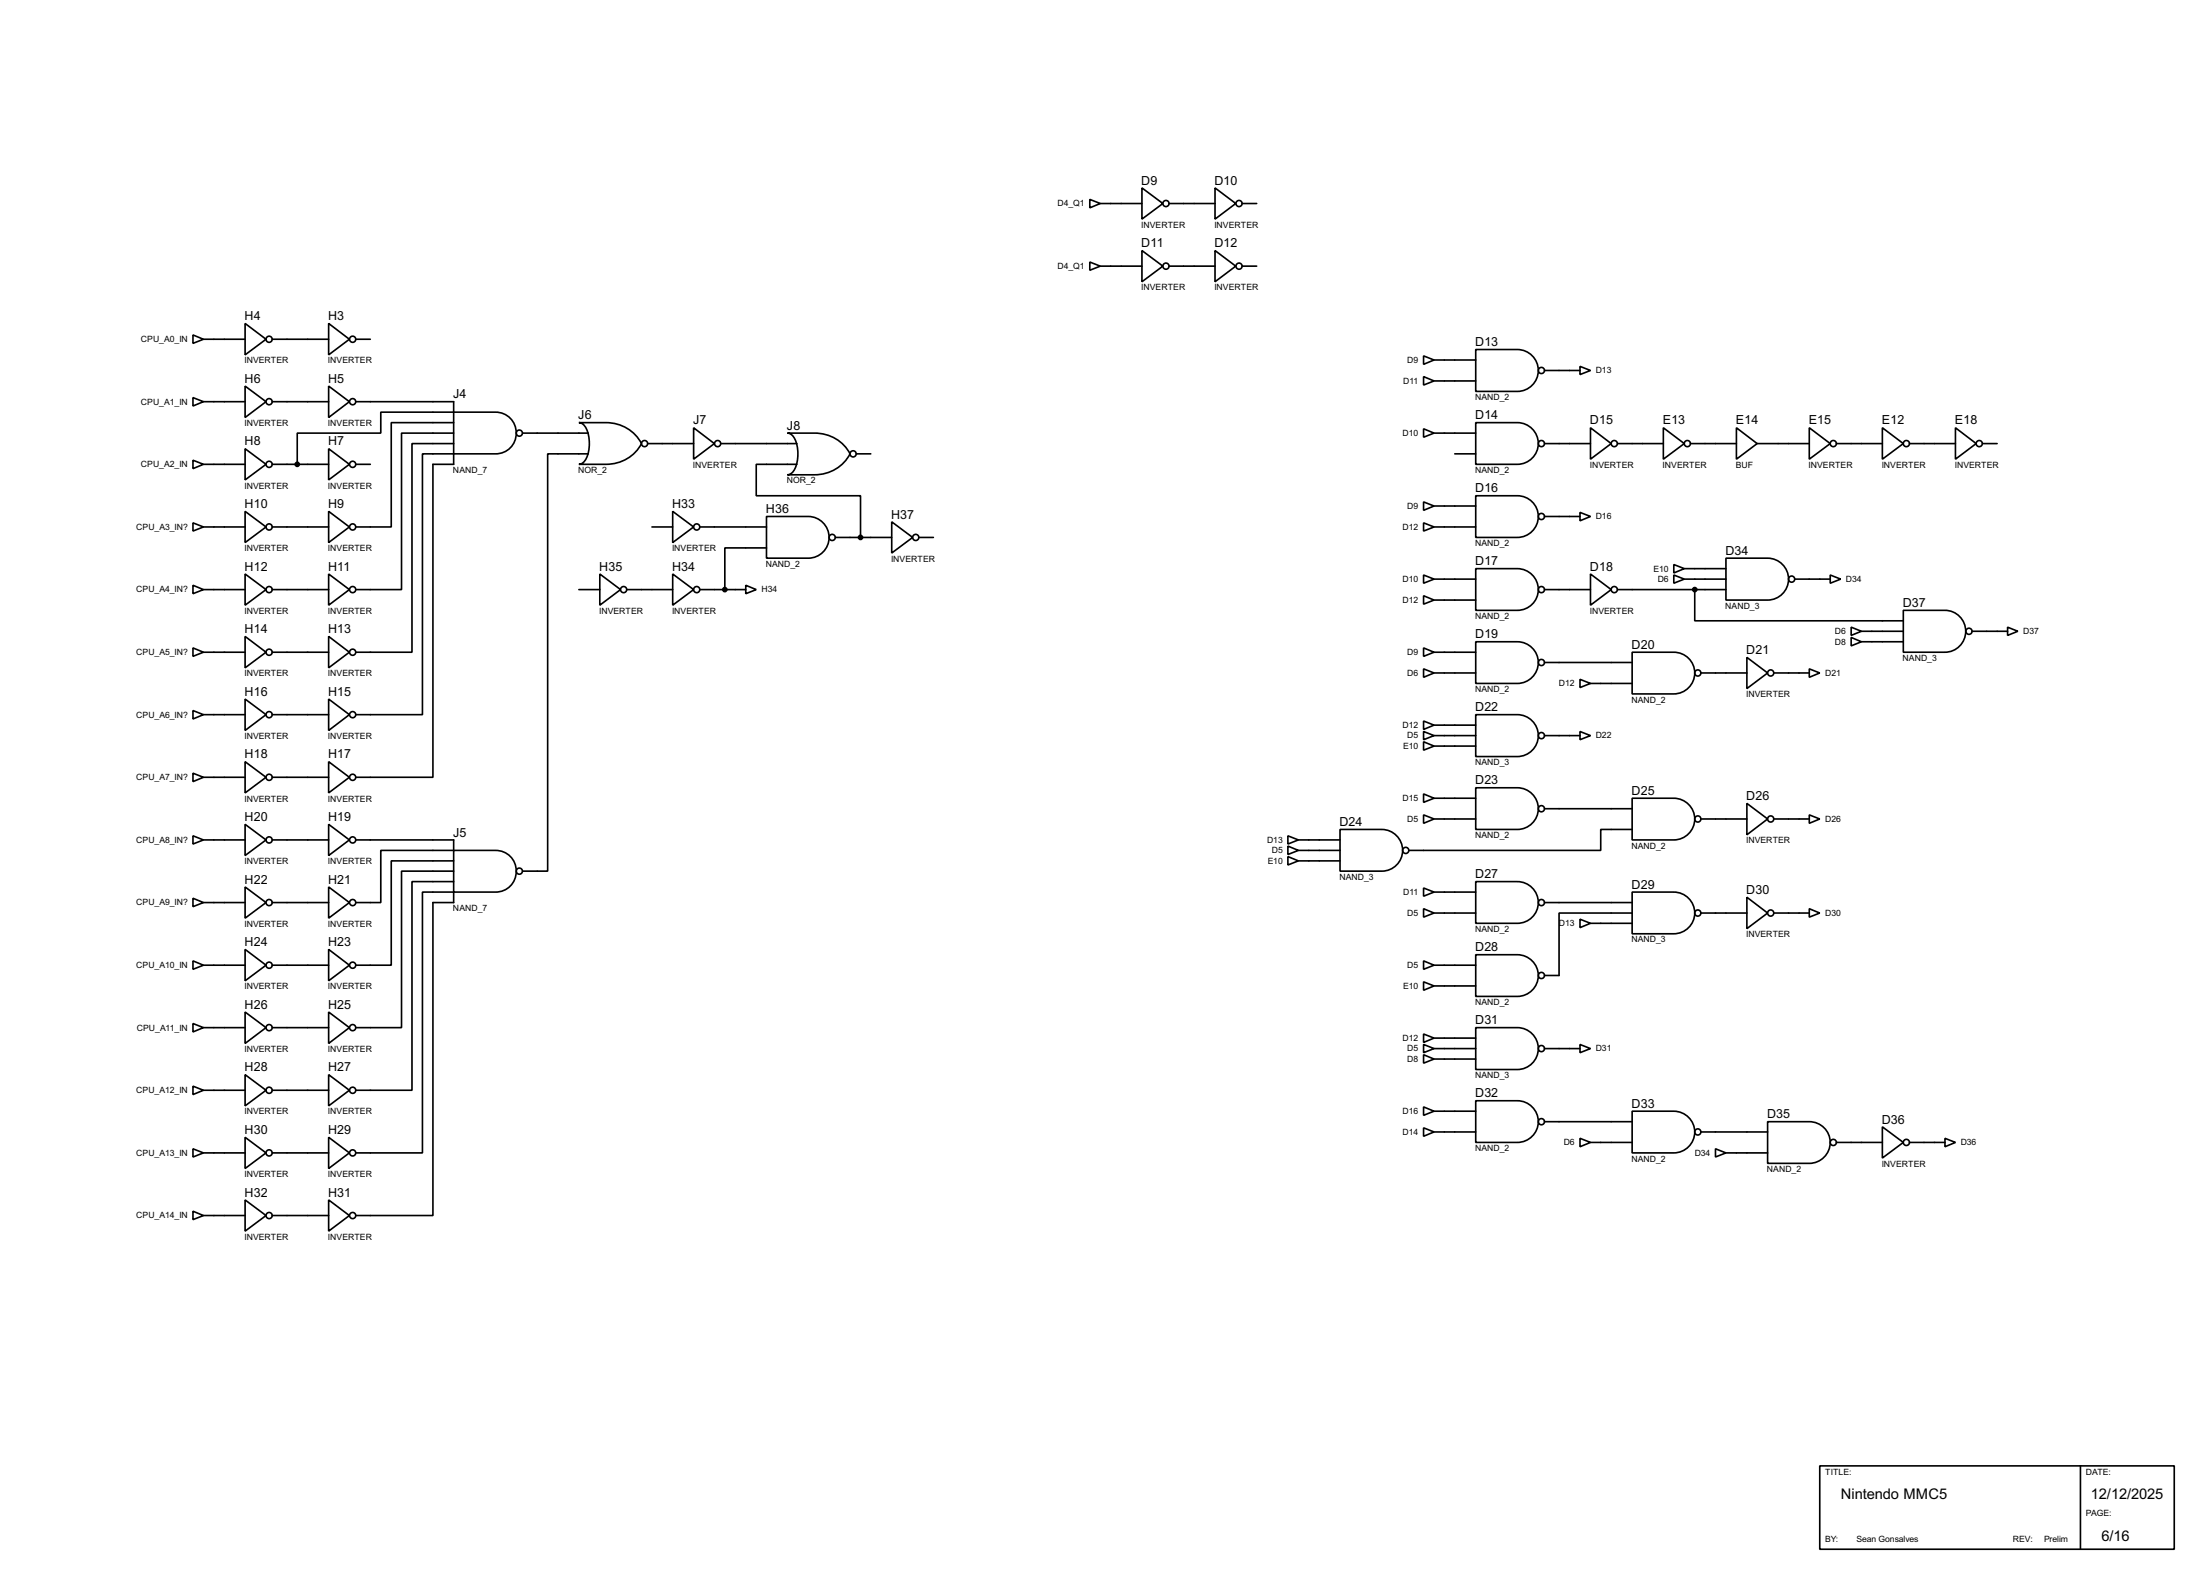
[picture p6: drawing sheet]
<svg xmlns="http://www.w3.org/2000/svg" width="536mm" height="383mm" viewBox="0 0 536 383" stroke-linecap="round" stroke-linejoin="round" font-family="sans-serif">
<g fill="none" stroke="#000" stroke-width=".4">
<path d="M265.5 48.6l2.5 1-2.5 1zM268 49.6h10.2M278.2 45.8l5.1 3.8-5.1 3.8zM284.8 49.6h11.2M296 45.8l5 3.8-5 3.8zM302.6 49.6h3.5M59.7 78.8l5.1 3.8-5.1 3.8zM80.1 78.8l5 3.8-5 3.8zM265.5 63.8l2.5 1-2.5 1zM268 64.8h10.2M278.2 61l5.1 3.8-5.1 3.8zM284.8 64.8h11.2"/>
<path d="M296 61l5 3.8-5 3.8zM302.6 64.8h3.5M47 96.8l2.6 1-2.6 1.1zM47 81.6l2.6 1-2.6 1zM49.6 97.8h10.1M49.6 82.6h10.1M59.7 94l5.1 3.8-5.1 3.9zM66.3 97.8h13.8M66.3 82.6h13.8M80.1 94l5 3.8-5 3.9zM86.7 97.8h23.8v2.6h-17.7v5.1h-20.4v7.6M86.7 82.6h3.5"/>
<path d="M346.8 86.7l2.5 1-2.5 1zM346.8 91.7l2.5 1.1-2.5 1zM349.3 87.7h10.2M349.3 92.8h10.2M359.5 85.1h10.1a5.1 5.1 0 0 1 5.1 5.1 5.1 5.1 0 0 1-5.1 5.1h-10.1zM376.2 90.2h8.7M384.9 89.2l2.5 1-2.5 1zM47 112.1l2.6 1-2.6 1zM49.6 113.1h10.1M59.7 109.3l5.1 3.8-5.1 3.8zM66.3 113.1h13.8M80.1 109.3l5 3.8-5 3.8z"/>
<path d="M86.7 113.1h3.5M110.5 100.4h10.2a5.1 5.1 0 0 1 5.1 5 5.1 5.1 0 0 1-5.1 5.1h-10.2zM110.5 102.9h-15.2v25.4h-8.6M110.5 105.5h-12.7v38.1h-11.1M110.5 108h-10.1v50.8h-13.7M127.3 105.5h16M141 102.9h6.6a9.6 9.6 0 0 1 8.7 5.1 9.6 9.6 0 0 1-8.7 5.1h-6.6a3.2 3.2 0 0 0 2.4-3.2 7.7 7.7 0 0 0-1.4-6.6zM143.3 110.5h-9.9v101.6h-6.1M157.8 108h11.2M169 104.2l5 3.8-5 3.8zM175.6 108h18.5M191.8 105.5h6.6a9.6 9.6 0 0 1 8.7 5 9.6 9.6 0 0 1-8.7 5.1h-6.6a3.2 3.2 0 0 0 2.4-3.1 7.6 7.6 0 0 0-1.4-6.6z"/>
<path d="M194.1 113.1h-9.9v7.6h25.4v10.2M208.6 110.5h3.5M346.8 104.4l2.5 1.1-2.5 1zM349.3 105.5h10.2M354.4 110.5h5.1M359.5 102.9h10.1a5.1 5.1 0 0 1 5.1 5.1 5.1 5.1 0 0 1-5.1 5.1h-10.1zM376.2 108h11.2M387.4 104.2l5.1 3.8-5.1 3.8zM394 108h11.2M405.2 104.2l5.1 3.8-5.1 3.8zM411.8 108h11.2M423 104.2l5 3.8-5 3.8z"/>
<path d="M428 108h12.7M440.7 104.2l5.1 3.8-5.1 3.8zM447.3 108h11.2M458.5 104.2l5.1 3.8-5.1 3.8zM465.1 108h11.2M476.3 104.2l5.1 3.8-5.1 3.8zM482.9 108h3.6M47 127.3l2.6 1-2.6 1zM49.6 128.3h10.1M59.7 124.5l5.1 3.8-5.1 3.8zM59.7 139.8l5.1 3.8-5.1 3.8zM66.3 128.3h13.8"/>
<path d="M80.1 124.5l5 3.8-5 3.8zM80.1 139.8l5 3.8-5 3.8zM146.1 139.8l5.1 3.8-5.1 3.8zM158.8 128.3h5.1M163.9 124.5l5.1 3.8-5.1 3.8zM163.9 139.8l5.1 3.8-5.1 3.8zM170.5 128.3h16.2M186.7 125.8h10.2a5.1 5.1 0 0 1 5.1 5 5.1 5.1 0 0 1-5.1 5.1h-10.2zM186.7 133.4h-10.1v10.2M203.5 130.9h13.7M217.2 127.1l5.1 3.8-5.1 3.8zM223.8 130.9h3.6"/>
<path d="M346.8 122.2l2.5 1-2.5 1.1zM346.8 127.3l2.5 1-2.5 1zM349.3 128.3h10.2M349.3 123.2h10.2M359.5 120.7h10.1a5.1 5.1 0 0 1 5.1 5.1 5.1 5.1 0 0 1-5.1 5.1h-10.1zM359.5 138.5h10.1a5.1 5.1 0 0 1 5.1 5 5.1 5.1 0 0 1-5.1 5.1h-10.1zM376.2 125.8h8.7M384.9 124.8l2.5 1-2.5 1zM387.4 139.8l5.1 3.8-5.1 3.8zM407.7 137.5l2.6 1-2.6 1zM410.3 138.5h10.1M420.4 135.9h10.2a5.1 5.1 0 0 1 5.1 5.1 5.1 5.1 0 0 1-5.1 5.1h-10.2z"/>
<path d="M47 142.5l2.6 1.1-2.6 1zM47 157.8l2.6 1-2.6 1zM49.6 143.6h10.1M49.6 158.8h10.1M59.7 155l5.1 3.8-5.1 3.8zM66.3 143.6h13.8M66.3 158.8h13.8M80.1 155l5 3.8-5 3.8zM141 143.6h5.1M152.7 143.6h11.2M170.5 143.6h11.2M181.7 142.5l2.5 1.1-2.5 1z"/>
<path d="M346.8 140l2.5 1-2.5 1zM346.8 145.1l2.5 1-2.5 1zM346.8 157.8l2.5 1-2.5 1zM349.3 158.8h10.2M349.3 141h10.2M349.3 146.1h10.2M359.5 156.3h10.1a5.1 5.1 0 0 1 5.1 5 5.1 5.1 0 0 1-5.1 5.1h-10.1zM376.2 143.6h11.2M394 143.6h26.4M397.6 158.8h10.1a5.1 5.1 0 0 1 5.1 5.1 5.1 5.1 0 0 1-5.1 5.1h-10.1zM407.7 140l2.6 1-2.6 1zM410.3 141h10.1"/>
<path d="M412.8 143.6v7.6h50.8M437.2 141h8.6M445.8 140l2.6 1-2.6 1zM450.9 152.7l2.5 1-2.5 1zM450.9 155.2l2.5 1.1-2.5 1zM453.4 153.7h10.2M453.4 156.3h10.2M463.6 148.6h10.2a5.1 5.1 0 0 1 5 5.1 5.1 5.1 0 0 1-5 5.1h-10.2zM480.4 153.7h8.6M489 152.7l2.5 1-2.5 1zM47 173l2.6 1-2.6 1.1zM49.6 174h10.1"/>
<path d="M59.7 170.2l5.1 3.8-5.1 3.9zM66.3 174h13.8M80.1 170.2l5 3.8-5 3.9zM86.7 174h16.2v-63.5h7.6v2.6h-5v76.2h-18.8M346.8 162.9l2.5 1-2.5 1zM346.8 175.6l2.5 1-2.5 1zM346.8 178.1l2.5 1-2.5 1zM349.3 163.9h10.2M349.3 176.6h10.2M349.3 179.1h10.2M359.5 174h10.1a5.1 5.1 0 0 1 5.1 5.1 5.1 5.1 0 0 1-5.1 5.1h-10.1zM376.2 161.3h21.4"/>
<path d="M376.2 179.1h8.7M384.9 165.4l2.5 1-2.5 1zM384.9 178.1l2.5 1-2.5 1zM387.4 166.4h10.2M414.3 163.9h11.2M425.5 160.1l5.1 3.8-5.1 3.8zM432.1 163.9h8.6M440.7 162.9l2.6 1-2.6 1zM47 188.3l2.6 1-2.6 1zM49.6 189.3h10.1M59.7 185.5l5.1 3.8-5.1 3.8zM66.3 189.3h13.8"/>
<path d="M80.1 185.5l5 3.8-5 3.8zM346.8 193.3l2.5 1.1-2.5 1zM346.8 198.4l2.5 1-2.5 1.1zM346.8 180.6l2.5 1.1-2.5 1zM349.3 194.4h10.2M349.3 199.4h10.2M349.3 181.7h10.2M359.5 191.8h10.1a5.1 5.1 0 0 1 5.1 5.1 5.1 5.1 0 0 1-5.1 5.1h-10.1zM376.2 196.9h21.4M397.6 194.4h10.1a5.1 5.1 0 0 1 5.1 5 5.1 5.1 0 0 1-5.1 5.1h-10.1zM414.3 199.4h11.2M425.5 195.6l5.1 3.8-5.1 3.9z"/>
<path d="M432.1 199.4h8.6M440.7 198.4l2.6 1-2.6 1.1zM47 203.5l2.6 1-2.6 1zM47 218.7l2.6 1.1-2.6 1zM49.6 204.5h10.1M49.6 219.8h10.1M59.7 200.7l5.1 3.8-5.1 3.8zM59.7 216l5.1 3.8-5.1 3.8zM66.3 204.5h13.8M66.3 219.8h13.8M80.1 200.7l5 3.8-5 3.8zM80.1 216l5 3.8-5 3.8z"/>
<path d="M86.7 204.5h23.8v2.6h-17.7v12.7h-6.1M110.5 207.1h10.2a5.1 5.1 0 0 1 5.1 5 5.1 5.1 0 0 1-5.1 5.1h-10.2zM110.5 209.6h-15.2v25.4h-8.6M110.5 212.1h-12.7v38.1h-11.1M110.5 214.7h-10.1v50.8h-13.7M313.7 203.5l2.6 1-2.6 1zM313.7 206l2.6 1.1-2.6 1zM313.7 208.6l2.6 1-2.6 1zM316.3 204.5h10.1M316.3 207.1h10.1M316.3 209.6h10.1M326.4 202h10.2a5.1 5.1 0 0 1 5.1 5 5.1 5.1 0 0 1-5.1 5.1h-10.2z"/>
<path d="M346.8 216.2l2.5 1-2.5 1zM349.3 217.2h10.2M359.5 214.7h10.1a5.1 5.1 0 0 1 5.1 5 5.1 5.1 0 0 1-5.1 5.1h-10.1zM376.2 219.8h21.4M397.6 217.2h10.1a5.1 5.1 0 0 1 5.1 5.1 5.1 5.1 0 0 1-5.1 5.1h-10.1zM397.6 202h-7.7v5.1h-46.7M425.5 218.5l5.1 3.8-5.1 3.8zM47 234l2.6 1-2.6 1zM49.6 235h10.1M59.7 231.2l5.1 3.8-5.1 3.8zM66.3 235h13.8M80.1 231.2l5 3.8-5 3.8z"/>
<path d="M346.8 221.3l2.5 1-2.5 1zM346.8 234l2.5 1-2.5 1zM346.8 239.1l2.5 1-2.5 1zM349.3 235h10.2M349.3 222.3h10.2M359.5 232.5h10.1a5.1 5.1 0 0 1 5.1 5 5.1 5.1 0 0 1-5.1 5.1h-10.1zM384.9 223.8l2.5 1-2.5 1.1zM387.4 224.8h10.2M397.6 222.3h-17.8v15.2h-3.6M414.3 222.3h11.2M432.1 222.3h8.6M440.7 221.3l2.6 1-2.6 1z"/>
<path d="M47 249.2l2.6 1-2.6 1.1zM49.6 250.2h10.1M59.7 246.4l5.1 3.8-5.1 3.9zM66.3 250.2h13.8M80.1 246.4l5 3.8-5 3.9zM346.8 256.8l2.5 1.1-2.5 1zM346.8 251.8l2.5 1-2.5 1zM346.8 254.3l2.5 1-2.5 1zM349.3 257.9h10.2M349.3 252.8h10.2M349.3 255.3h10.2M349.3 240.1h10.2"/>
<path d="M359.5 250.2h10.1a5.1 5.1 0 0 1 5.1 5.1 5.1 5.1 0 0 1-5.1 5.1h-10.1zM376.2 255.3h8.7M384.9 254.3l2.5 1-2.5 1zM47 264.5l2.6 1-2.6 1zM47 279.7l2.6 1-2.6 1zM49.6 265.5h10.1M59.7 261.7l5.1 3.8-5.1 3.8zM59.7 276.9l5.1 3.8-5.1 3.8zM66.3 265.5h13.8M80.1 261.7l5 3.8-5 3.8zM80.1 276.9l5 3.8-5 3.8zM346.8 269.5l2.5 1.1-2.5 1z"/>
<path d="M346.8 274.6l2.5 1-2.5 1.1zM349.3 270.6h10.2M349.3 275.6h10.2M359.5 268h10.1a5.1 5.1 0 0 1 5.1 5.1 5.1 5.1 0 0 1-5.1 5.1h-10.1zM376.2 273.1h21.4M384.9 277.2l2.5 1-2.5 1zM387.4 278.2h10.2M397.6 270.6h10.1a5.1 5.1 0 0 1 5.1 5 5.1 5.1 0 0 1-5.1 5.1h-10.1zM414.3 275.6h16.3M417.9 279.7l2.5 1-2.5 1zM430.6 273.1h10.1a5.1 5.1 0 0 1 5.1 5.1 5.1 5.1 0 0 1-5.1 5.1h-10.1zM447.3 278.2h11.2"/>
<path d="M458.5 274.4l5.1 3.8-5.1 3.8zM465.1 278.2h8.7M473.8 277.2l2.5 1-2.5 1zM47 294.9l2.6 1.1-2.6 1zM49.6 296h10.1M49.6 280.7h10.1M59.7 292.2l5.1 3.8-5.1 3.8zM66.3 296h13.8M66.3 280.7h13.8M80.1 292.2l5 3.8-5 3.8zM86.7 280.7h16.2v-63.5h7.6v2.6h-5v76.2h-18.8M420.4 280.7h10.2"/>
<path d="M443.3 356.9h86.3v20.3h-86.3zM506.8 356.9v20.3"/>
<circle cx="284" cy="49.6" r=".75"/>
<circle cx="301.8" cy="49.6" r=".75"/>
<circle cx="284" cy="64.8" r=".75"/>
<circle cx="301.8" cy="64.8" r=".75"/>
<circle cx="65.5" cy="82.6" r=".75"/>
<circle cx="65.5" cy="97.8" r=".75"/>
<circle cx="85.9" cy="82.6" r=".75"/>
<circle cx="85.9" cy="97.8" r=".75"/>
<circle cx="375.4" cy="90.2" r=".75"/>
<circle cx="65.5" cy="113.1" r=".75"/>
<circle cx="85.9" cy="113.1" r=".75"/>
<circle cx="126.5" cy="105.5" r=".75"/>
<circle cx="157" cy="108" r=".75"/>
<circle cx="174.8" cy="108" r=".75"/>
<circle cx="207.8" cy="110.5" r=".75"/>
<circle cx="375.4" cy="108" r=".75"/>
<circle cx="393.2" cy="108" r=".75"/>
<circle cx="411" cy="108" r=".75"/>
<circle cx="446.5" cy="108" r=".75"/>
<circle cx="464.3" cy="108" r=".75"/>
<circle cx="482.1" cy="108" r=".75"/>
<circle cx="65.5" cy="128.3" r=".75"/>
<circle cx="85.9" cy="128.3" r=".75"/>
<circle cx="169.7" cy="128.3" r=".75"/>
<circle cx="202.7" cy="130.9" r=".75"/>
<circle cx="223" cy="130.9" r=".75"/>
<circle cx="375.4" cy="125.8" r=".75"/>
<circle cx="65.5" cy="143.6" r=".75"/>
<circle cx="65.5" cy="158.8" r=".75"/>
<circle cx="85.9" cy="143.6" r=".75"/>
<circle cx="85.9" cy="158.8" r=".75"/>
<circle cx="151.9" cy="143.6" r=".75"/>
<circle cx="169.7" cy="143.6" r=".75"/>
<circle cx="375.4" cy="143.6" r=".75"/>
<circle cx="393.2" cy="143.6" r=".75"/>
<circle cx="436.4" cy="141" r=".75"/>
<circle cx="479.6" cy="153.7" r=".75"/>
<circle cx="65.5" cy="174" r=".75"/>
<circle cx="85.9" cy="174" r=".75"/>
<circle cx="375.4" cy="161.3" r=".75"/>
<circle cx="375.4" cy="179.1" r=".75"/>
<circle cx="413.5" cy="163.9" r=".75"/>
<circle cx="431.3" cy="163.9" r=".75"/>
<circle cx="65.5" cy="189.3" r=".75"/>
<circle cx="85.9" cy="189.3" r=".75"/>
<circle cx="375.4" cy="196.9" r=".75"/>
<circle cx="413.5" cy="199.4" r=".75"/>
<circle cx="431.3" cy="199.4" r=".75"/>
<circle cx="65.5" cy="219.8" r=".75"/>
<circle cx="65.5" cy="204.5" r=".75"/>
<circle cx="85.9" cy="219.8" r=".75"/>
<circle cx="85.9" cy="204.5" r=".75"/>
<circle cx="126.5" cy="212.1" r=".75"/>
<circle cx="342.4" cy="207.1" r=".75"/>
<circle cx="375.4" cy="219.8" r=".75"/>
<circle cx="65.5" cy="235" r=".75"/>
<circle cx="85.9" cy="235" r=".75"/>
<circle cx="375.4" cy="237.5" r=".75"/>
<circle cx="413.5" cy="222.3" r=".75"/>
<circle cx="431.3" cy="222.3" r=".75"/>
<circle cx="65.5" cy="250.2" r=".75"/>
<circle cx="85.9" cy="250.2" r=".75"/>
<circle cx="375.4" cy="255.3" r=".75"/>
<circle cx="65.5" cy="265.5" r=".75"/>
<circle cx="85.9" cy="265.5" r=".75"/>
<circle cx="375.4" cy="273.1" r=".75"/>
<circle cx="413.5" cy="275.6" r=".75"/>
<circle cx="446.5" cy="278.2" r=".75"/>
<circle cx="464.3" cy="278.2" r=".75"/>
<circle cx="65.5" cy="280.7" r=".75"/>
<circle cx="65.5" cy="296" r=".75"/>
<circle cx="85.9" cy="280.7" r=".75"/>
<circle cx="85.9" cy="296" r=".75"/>
</g>
<g fill="#000" stroke="#000" stroke-width=".4">
<circle cx="72.4" cy="113.1" r=".5"/>
<circle cx="209.6" cy="130.9" r=".5"/>
<circle cx="176.5" cy="143.6" r=".5"/>
<circle cx="412.8" cy="143.6" r=".5"/>
</g>
<g font-size="4">
<text x="448.4" y="365.1">Nintendo MMC5</text>
<text x="509.3" y="365.1">12/12/2025</text>
<text x="511.9" y="375.2">6/16</text>
</g>
<g font-size="3.4">
<text x="278" y="45">D9</text>
<text x="295.8" y="45">D10</text>
<text x="278" y="60.2">D11</text>
<text x="295.8" y="60.2">D12</text>
<text x="59.6" y="78">H4</text>
<text x="79.9" y="78">H3</text>
<text x="359.3" y="84.3">D13</text>
<text x="59.6" y="93.2">H6</text>
<text x="79.9" y="93.2">H5</text>
<text x="110.4" y="97">J4</text>
<text x="140.9" y="102.1">J6</text>
<text x="168.8" y="103.4">J7</text>
<text x="191.7" y="104.7">J8</text>
<text x="359.3" y="102.1">D14</text>
<text x="387.3" y="103.4">D15</text>
<text x="405" y="103.4">E13</text>
<text x="422.8" y="103.4">E14</text>
<text x="440.6" y="103.4">E15</text>
<text x="458.4" y="103.4">E12</text>
<text x="476.2" y="103.4">E18</text>
<text x="59.6" y="108.5">H8</text>
<text x="79.9" y="108.5">H7</text>
<text x="359.3" y="119.9">D16</text>
<text x="59.6" y="123.7">H10</text>
<text x="79.9" y="123.7">H9</text>
<text x="163.7" y="123.7">H33</text>
<text x="186.6" y="124.9">H36</text>
<text x="217.1" y="126.3">H37</text>
<text x="359.3" y="137.6">D17</text>
<text x="420.3" y="135.1">D34</text>
<text x="59.6" y="139">H12</text>
<text x="79.9" y="139">H11</text>
<text x="146" y="139">H35</text>
<text x="163.7" y="139">H34</text>
<text x="387.3" y="139">D18</text>
<text x="463.5" y="147.8">D37</text>
<text x="59.6" y="154.2">H14</text>
<text x="79.9" y="154.2">H13</text>
<text x="359.3" y="155.5">D19</text>
<text x="397.4" y="158">D20</text>
<text x="425.4" y="159.3">D21</text>
<text x="59.6" y="169.4">H16</text>
<text x="79.9" y="169.4">H15</text>
<text x="359.3" y="173.2">D22</text>
<text x="59.6" y="184.7">H18</text>
<text x="79.9" y="184.7">H17</text>
<text x="359.3" y="191">D23</text>
<text x="397.4" y="193.6">D25</text>
<text x="425.4" y="194.8">D26</text>
<text x="59.6" y="199.9">H20</text>
<text x="79.9" y="199.9">H19</text>
<text x="110.4" y="203.7">J5</text>
<text x="326.3" y="201.2">D24</text>
<text x="59.6" y="215.2">H22</text>
<text x="79.9" y="215.2">H21</text>
<text x="359.3" y="213.9">D27</text>
<text x="397.4" y="216.4">D29</text>
<text x="425.4" y="217.7">D30</text>
<text x="59.6" y="230.4">H24</text>
<text x="79.9" y="230.4">H23</text>
<text x="359.3" y="231.7">D28</text>
<text x="59.6" y="245.6">H26</text>
<text x="79.9" y="245.6">H25</text>
<text x="359.3" y="249.4">D31</text>
<text x="59.6" y="260.9">H28</text>
<text x="79.9" y="260.9">H27</text>
<text x="359.3" y="267.2">D32</text>
<text x="397.4" y="269.8">D33</text>
<text x="430.4" y="272.3">D35</text>
<text x="458.4" y="273.6">D36</text>
<text x="59.6" y="276.1">H30</text>
<text x="79.9" y="276.1">H29</text>
<text x="59.6" y="291.4">H32</text>
<text x="79.9" y="291.4">H31</text>
</g>
<g font-size="2.4">
<text x="257.6" y="50.2">D4_Q1</text>
<text x="278" y="55.4">INVERTER</text>
<text x="295.8" y="55.4">INVERTER</text>
<text x="257.6" y="65.5">D4_Q1</text>
<text x="278" y="70.7">INVERTER</text>
<text x="295.8" y="70.7">INVERTER</text>
<text x="34.3" y="83.3">CPU_A0_IN</text>
<text x="59.5" y="88.5">INVERTER</text>
<text x="79.9" y="88.5">INVERTER</text>
<text x="342.8" y="88.4">D9</text>
<text x="341.8" y="93.5">D11</text>
<text x="388.7" y="90.9">D13</text>
<text x="34.3" y="98.5">CPU_A1_IN</text>
<text x="359.3" y="97.4">NAND_2</text>
<text x="59.5" y="103.7">INVERTER</text>
<text x="79.9" y="103.7">INVERTER</text>
<text x="341.6" y="106.2">D10</text>
<text x="34.3" y="113.7">CPU_A2_IN</text>
<text x="168.8" y="113.9">INVERTER</text>
<text x="387.2" y="113.9">INVERTER</text>
<text x="405" y="113.9">INVERTER</text>
<text x="422.8" y="113.9">BUF</text>
<text x="440.5" y="113.9">INVERTER</text>
<text x="458.3" y="113.9">INVERTER</text>
<text x="476.1" y="113.9">INVERTER</text>
<text x="59.5" y="119">INVERTER</text>
<text x="79.9" y="119">INVERTER</text>
<text x="110.3" y="115.1">NAND_7</text>
<text x="140.8" y="115.1">NOR_2</text>
<text x="191.6" y="117.7">NOR_2</text>
<text x="359.3" y="115.1">NAND_2</text>
<text x="342.8" y="123.9">D9</text>
<text x="33.2" y="129">CPU_A3_IN?</text>
<text x="341.6" y="129">D12</text>
<text x="388.7" y="126.4">D16</text>
<text x="59.5" y="134.2">INVERTER</text>
<text x="79.9" y="134.2">INVERTER</text>
<text x="163.7" y="134.2">INVERTER</text>
<text x="217" y="136.8">INVERTER</text>
<text x="359.3" y="133">NAND_2</text>
<text x="186.5" y="138">NAND_2</text>
<text x="341.6" y="141.7">D10</text>
<text x="402.8" y="139.2">E10</text>
<text x="403.8" y="141.7">D6</text>
<text x="449.6" y="141.7">D34</text>
<text x="33.2" y="144.3">CPU_A4_IN?</text>
<text x="59.5" y="149.5">INVERTER</text>
<text x="79.9" y="149.5">INVERTER</text>
<text x="145.9" y="149.5">INVERTER</text>
<text x="163.7" y="149.5">INVERTER</text>
<text x="185.5" y="144.3">H34</text>
<text x="341.6" y="146.8">D12</text>
<text x="387.2" y="149.5">INVERTER</text>
<text x="420.2" y="148.2">NAND_3</text>
<text x="359.3" y="150.7">NAND_2</text>
<text x="446.9" y="154.4">D6</text>
<text x="492.8" y="154.4">D37</text>
<text x="33.2" y="159.5">CPU_A5_IN?</text>
<text x="342.8" y="159.5">D9</text>
<text x="446.9" y="157">D8</text>
<text x="463.4" y="160.9">NAND_3</text>
<text x="59.5" y="164.7">INVERTER</text>
<text x="79.9" y="164.7">INVERTER</text>
<text x="342.8" y="164.6">D6</text>
<text x="379.7" y="167.1">D12</text>
<text x="444.6" y="164.6">D21</text>
<text x="359.3" y="168.5">NAND_2</text>
<text x="397.4" y="171.1">NAND_2</text>
<text x="425.3" y="169.8">INVERTER</text>
<text x="33.2" y="174.7">CPU_A6_IN?</text>
<text x="59.5" y="179.9">INVERTER</text>
<text x="79.9" y="179.9">INVERTER</text>
<text x="341.6" y="177.3">D12</text>
<text x="342.8" y="179.8">D5</text>
<text x="388.7" y="179.8">D22</text>
<text x="341.8" y="182.4">E10</text>
<text x="33.2" y="190">CPU_A7_IN?</text>
<text x="359.3" y="186.3">NAND_3</text>
<text x="59.5" y="195.2">INVERTER</text>
<text x="79.9" y="195.2">INVERTER</text>
<text x="341.6" y="195.1">D15</text>
<text x="342.8" y="200.1">D5</text>
<text x="444.6" y="200.1">D26</text>
<text x="33.2" y="205.2">CPU_A8_IN?</text>
<text x="308.6" y="205.2">D13</text>
<text x="309.8" y="207.8">D5</text>
<text x="359.3" y="204.1">NAND_2</text>
<text x="397.4" y="206.6">NAND_2</text>
<text x="425.3" y="205.4">INVERTER</text>
<text x="59.5" y="210.4">INVERTER</text>
<text x="79.9" y="210.4">INVERTER</text>
<text x="308.8" y="210.3">E10</text>
<text x="326.2" y="214.2">NAND_3</text>
<text x="33.2" y="220.5">CPU_A9_IN?</text>
<text x="110.3" y="221.9">NAND_7</text>
<text x="341.8" y="217.9">D11</text>
<text x="59.5" y="225.7">INVERTER</text>
<text x="79.9" y="225.7">INVERTER</text>
<text x="342.8" y="223">D5</text>
<text x="359.3" y="226.9">NAND_2</text>
<text x="379.7" y="225.5">D13</text>
<text x="444.6" y="223">D30</text>
<text x="397.4" y="229.5">NAND_3</text>
<text x="425.3" y="228.2">INVERTER</text>
<text x="33.2" y="235.7">CPU_A10_IN</text>
<text x="342.8" y="235.7">D5</text>
<text x="59.5" y="240.9">INVERTER</text>
<text x="79.9" y="240.9">INVERTER</text>
<text x="341.8" y="240.8">E10</text>
<text x="359.3" y="244.7">NAND_2</text>
<text x="33.3" y="250.9">CPU_A11_IN</text>
<text x="59.5" y="256.2">INVERTER</text>
<text x="79.9" y="256.2">INVERTER</text>
<text x="341.6" y="253.5">D12</text>
<text x="342.8" y="256">D5</text>
<text x="388.7" y="256">D31</text>
<text x="342.8" y="258.6">D8</text>
<text x="359.3" y="262.5">NAND_3</text>
<text x="33.2" y="266.2">CPU_A12_IN</text>
<text x="59.5" y="271.4">INVERTER</text>
<text x="79.9" y="271.4">INVERTER</text>
<text x="341.6" y="271.3">D16</text>
<text x="33.2" y="281.4">CPU_A13_IN</text>
<text x="341.6" y="276.3">D14</text>
<text x="359.3" y="280.3">NAND_2</text>
<text x="380.9" y="278.9">D6</text>
<text x="412.8" y="281.4">D34</text>
<text x="477.6" y="278.9">D36</text>
<text x="59.5" y="286.6">INVERTER</text>
<text x="79.9" y="286.6">INVERTER</text>
<text x="397.4" y="282.8">NAND_2</text>
<text x="430.4" y="285.4">NAND_2</text>
<text x="458.3" y="284.1">INVERTER</text>
<text x="33.2" y="296.7">CPU_A14_IN</text>
<text x="59.5" y="301.9">INVERTER</text>
<text x="79.9" y="301.9">INVERTER</text>
<text x="444.6" y="359.1">TITLE:</text>
<text x="508.1" y="359.1">DATE:</text>
<text x="508.1" y="369.2">PAGE:</text>
<text x="444.6" y="375.6">BY:</text>
<text x="452.2" y="375.6">Sean Gonsalves</text>
<text x="490.3" y="375.6">REV:</text>
<text x="497.9" y="375.6">Prelim</text>
</g>
</svg>
